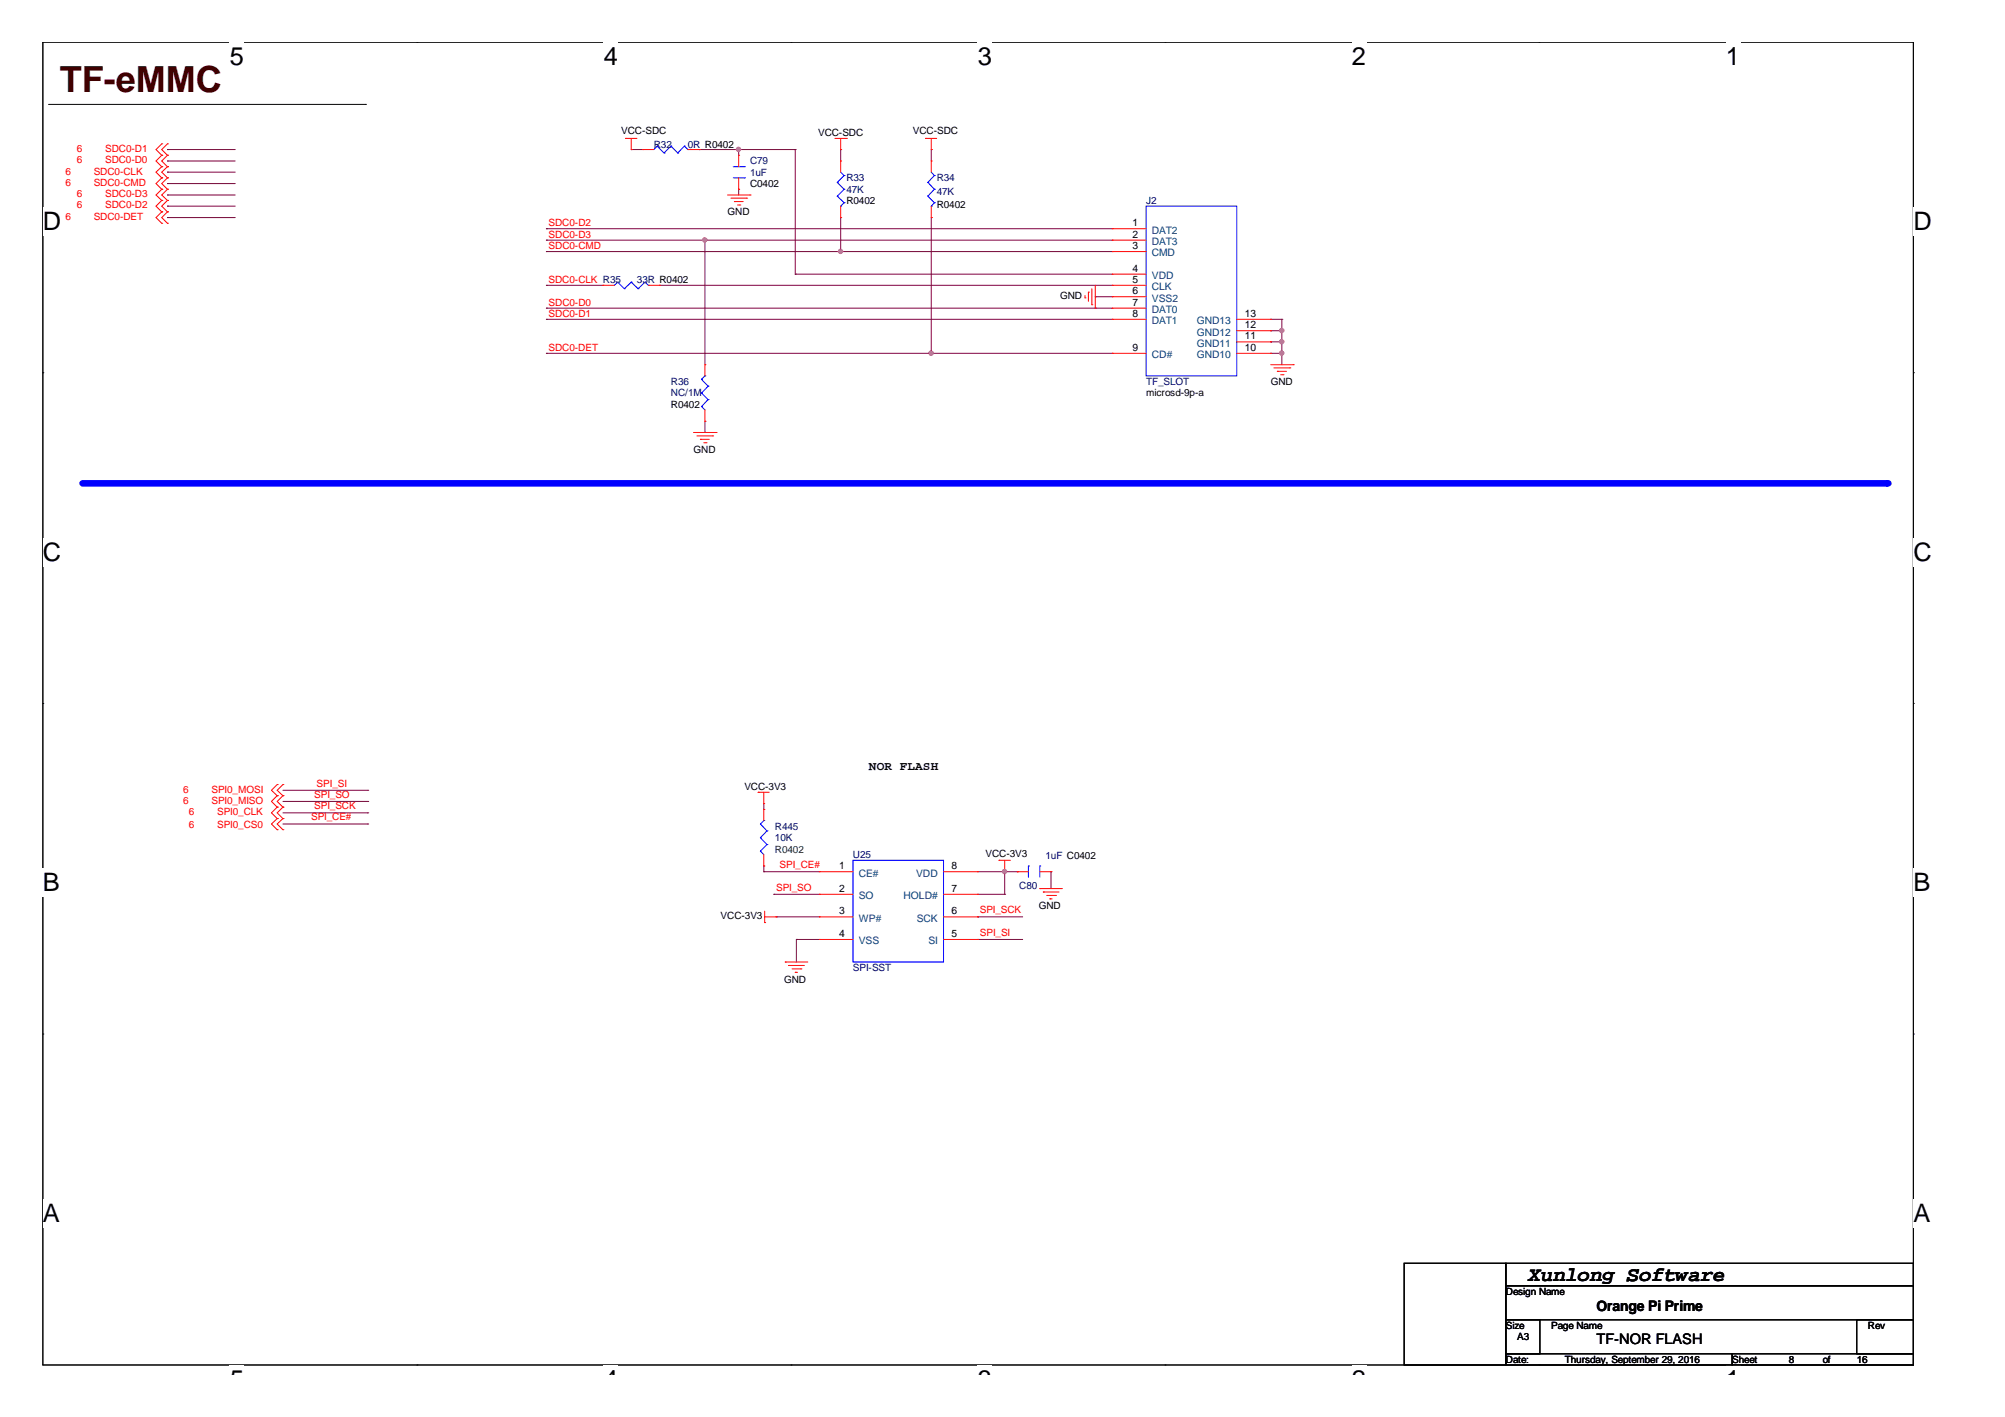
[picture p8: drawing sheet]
<svg xmlns="http://www.w3.org/2000/svg" width="297mm" height="210mm" viewBox="0 0 297 210" stroke-linecap="round" stroke-linejoin="round" font-family="sans-serif">
<path d="M6.3 6.2h277.2v196h-277.2z" fill="none" stroke="#000" stroke-width=".15"/>
<g fill="#fff">
<path d="M34 6.2h2.2v4.3h-2.2z"/>
<path d="M34 202.2h2.2v1.4h-2.2z"/>
</g>
<path d="M61.8 6.2h.1M61.8 202.2h.1" fill="none" stroke="#000" stroke-width=".15"/>
<g fill="#fff">
<path d="M89.5 6.2h2.1v4.3h-2.1z"/>
<path d="M89.5 202.2h2.1v1.4h-2.1z"/>
</g>
<path d="M117.2 6.2h.1M117.2 202.2h.1" fill="none" stroke="#000" stroke-width=".15"/>
<g fill="#fff">
<path d="M144.9 6.2h2.1v4.3h-2.1z"/>
<path d="M144.9 202.2h2.1v1.4h-2.1z"/>
</g>
<path d="M172.6 6.2h.1M172.6 202.2h.1" fill="none" stroke="#000" stroke-width=".15"/>
<g fill="#fff">
<path d="M200.3 6.2h2.1v4.3h-2.1z"/>
<path d="M200.3 202.2h2.1v1.4h-2.1z"/>
</g>
<path d="M228 6.2h.1M228 202.2h.1" fill="none" stroke="#000" stroke-width=".15"/>
<g fill="#fff">
<path d="M255.7 6.2h2.1v4.3h-2.1z"/>
<path d="M255.7 202.2h2.1v1.4h-2.1z"/>
<path d="M6.3 30.7h2.8v4.2h-2.8z"/>
<path d="M283.5 30.7h2.7v4.2h-2.7z"/>
<path d="M6.3 79.7h2.8v4.2h-2.8z"/>
<path d="M283.5 79.7h2.7v4.2h-2.7z"/>
</g>
<path d="M6.3 55.2h.1M283.5 55.2h.1" fill="none" stroke="#000" stroke-width=".15"/>
<g fill="#fff">
<path d="M6.3 128.7h2.6v4.2h-2.6z"/>
<path d="M283.5 128.7h2.5v4.2h-2.5z"/>
</g>
<path d="M6.3 104.2h.1M283.5 104.2h.1" fill="none" stroke="#000" stroke-width=".15"/>
<g fill="#fff">
<path d="M6.3 177.6h2.6v4.3h-2.6z"/>
<path d="M283.5 177.6h2.5v4.3h-2.5z"/>
</g>
<path d="M7.2 15.5h46.9M54.1 15.5h.1M6.3 153.2h.1M283.5 153.2h.1" fill="none" stroke="#000" stroke-width=".15"/>
<path d="M12.2 71.6h267.4" fill="none" stroke="#00f" stroke-width=".97"/>
<circle cx="279.6" cy="71.6" r=".49" fill="#00f"/>
<g fill="none" stroke="#800040" stroke-width=".15">
<path d="M24.8 22.2h.1M24.8 23.8h.1M24.8 25.5h.1M24.8 27.2h.1M24.8 28.9h.1M24.8 30.5h.1M24.8 32.2h.1M24.8 22.2h10M24.8 23.8h10M24.8 25.5h10M24.8 27.2h10M24.8 28.9h10"/>
<path d="M24.8 30.5h10M24.8 32.2h10M80.9 33.9h.1M80.9 35.6h.1M80.9 37.3h.1M80.9 33.9h83.9M80.9 35.6h83.9M80.9 37.3h83.9M93.5 22.2h.1M93.5 22.2h1.7M103.6 22.2h.1M103.6 22.2h14.2"/>
<path d="M104.4 35.6h.1M104.4 35.6v18.4M109.4 28h.1M109.4 22.2h.1M109.4 22.2v.8M109.4 28v.9M117.8 22.2h.1M117.8 22.2v18.4M124.5 37.3h.1M124.5 32.2h.1M124.5 22.2h.1M124.5 22.2v1.6"/>
<path d="M124.5 32.2v5.1M138 32.2h.1M138 22.2h.1M138 22.2v1.6M138 32.2v20.1M80.9 45.6h.1M80.9 47.3h.1M80.9 42.3h.1M80.9 52.3h.1M80.9 52.3h83.9M80.9 45.6h83.9M80.9 47.3h83.9"/>
<path d="M80.9 42.3h8.4M97.7 42.3h.1M97.7 42.3h67.1M117.8 40.6h.1M117.8 40.6h47M138 52.3h.1M162.3 44h.1M162.3 44h2.5M188.3 52.3h.1M188.3 47.3h.1M188.3 49h.1M188.3 50.6h.1"/>
<path d="M188.3 52.3h1.6M188.3 47.3h1.6M188.3 49h1.6M188.3 50.6h1.6M189.9 52.3h.1M189.9 50.6h.1M189.9 47.3h.1M189.9 49h.1M189.9 47.3v6.7M104.4 62.4h.1M104.4 62.4v1.7M41.9 118.7h12.6"/>
<path d="M41.9 117.1h12.6M54.5 118.7h.1M54.5 117.1h.1M113.2 119.9h.1M113.2 119.1v.8M41.9 120.4h12.6M41.9 122.1h12.6M54.5 120.4h.1M54.5 122.1h.1M113.2 129.1h.1M113.2 128.3h.1M113.2 129.1h8.2"/>
<path d="M113.2 128.3v.8M114.6 132.5h.1M114.6 132.5h6.8M115 135.8h.1M115 135.8h6.4M118 139.2h.1M118 139.2h3.4M118 139.2v3.3M144.8 139.2h.1M144.8 135.8h.1M144.8 129.1h5.9M144.8 139.2h6.7"/>
<path d="M144.8 135.8h6.7M144.8 132.5h4M148.8 129.1h.1M148.8 132.5h.1M148.8 129.1v3.4M150.7 129.1h.1M155.7 129.1h.1M155.7 129.1v2.5"/>
</g>
<g fill="#f0f" stroke="#f0f" stroke-width=".15">
<circle cx="137.9" cy="52.3" r=".32"/>
<circle cx="124.5" cy="37.2" r=".32"/>
<circle cx="104.4" cy="35.5" r=".32"/>
<circle cx="109.4" cy="22.1" r=".32"/>
<circle cx="189.9" cy="52.3" r=".32"/>
<circle cx="189.9" cy="50.6" r=".32"/>
<circle cx="189.9" cy="49" r=".32"/>
<circle cx="148.8" cy="129.1" r=".32"/>
</g>
<g fill="none" stroke="#f00" stroke-width=".15">
<path d="M24 29.7h.1M24 28h.1M24 26.3h.1M24 24.7h.1M24 23h.1M24 21.3h.1M24 31.4h.1M24 33.1h.1M24 28l-.9 .9 .9 .8M24 26.3l-.9 .9 .9 .8M24 24.7l-.9 .8 .9 .8M24 23l-.9 .8 .9 .9"/>
<path d="M24 21.3l-.9 .9 .9 .8M24 29.7l-.9 .8 .9 .9M24 31.4l-.9 .8 .9 .9M24.8 29.7h.1M24.8 28h.1M24.8 26.3h.1M24.8 24.7h.1M24.8 23h.1M24.8 21.3h.1M24.8 31.4h.1M24.8 33.1h.1M24.8 28l-.8 .9 .8 .8"/>
<path d="M24.8 26.3l-.8 .9 .8 .8M24.8 24.7l-.8 .8 .8 .8M24.8 23l-.8 .8 .8 .9M24.8 21.3l-.8 .9 .8 .8M24.8 29.7l-.8 .8 .8 .9M24.8 31.4l-.8 .8 .8 .9M92.7 20.5h.1M92.7 20.5h1.7M93.5 22.2h.1M93.5 20.5v1.7M95.2 22.2h.1M95.2 22.2h1.7"/>
<path d="M101.9 22.2h1.7M103.6 22.2h.1M107.8 28.9h3.3M108.3 29.4h2.3M108.8 29.9h.1M108.8 29.9h1.3M109.3 30.4h.3M109.4 28h.1M109.4 23h.1M109.4 23v1.7M109.4 26.3v1.7M109.6 30.4h.1"/>
<path d="M110.6 29.4h.1M111.1 28.9h.1M123.7 20.5h1.7M124.5 22.2h.1M124.5 23.8h.1M124.5 32.2h.1M124.5 20.5v1.7M124.5 23.8v1.7M124.5 30.5v1.7M125.4 20.5h.1M137.1 20.5h.1M137.1 20.5h1.7"/>
<path d="M138 22.2h.1M138 23.8h.1M138 32.2h.1M138 20.5v1.7M138 23.8v1.7M138 30.5v1.7M164.8 35.6h.1M164.8 37.3h.1M164.8 33.9h.1M164.8 35.6h5M164.8 37.3h5M164.8 33.9h5"/>
<path d="M89.3 42.3h.1M89.3 42.3h1.7M96.1 42.3h1.6M97.7 42.3h.1M104.4 54h.1M104.4 54v1.7M160.7 44.1h.1M160.7 43.8v.3M161.2 43.3h.1M161.2 43.3v1.3M161.8 45.1h.1M161.8 42.8v2.3"/>
<path d="M162.3 45.6h.1M162.3 42.3v3.3M164.8 40.6h.1M164.8 42.3h.1M164.8 44h.1M164.8 45.6h.1M164.8 47.3h.1M164.8 52.3h.1M164.8 40.6h5M164.8 42.3h5M164.8 44h5M164.8 45.6h5"/>
<path d="M164.8 47.3h5M164.8 52.3h5M183.2 47.3h5.1M183.2 52.3h5.1M183.2 50.6h5.1M183.2 49h5.1M188.3 52.3h.1M188.3 50.6h.1M188.3 49h.1M188.3 47.3h.1M188.3 54h3.3M188.7 54.5h2.4"/>
<path d="M189.2 55h.1M189.2 55h1.4M189.7 55.5h.4M190.1 55.5h.1M191.1 54.5h.1M191.6 54h.1M102.7 64.1h3.4M103.3 64.6h2.3M103.8 65.1h.1M103.8 65.1h1.3M104.3 65.6h.3M104.4 62.4h.1"/>
<path d="M104.4 60.7v1.7M104.6 65.6h.1M105.6 64.6h.1M106.1 64.1h.1M41.1 116.2h.1M41.1 117.9h.1M41.1 119.6h.1M41.1 116.2l-.9 .9 .9 .8M41.1 117.9l-.9 .8 .9 .9M41.1 119.6l-.9 .8 .9 .9M41.9 116.2h.1M41.9 117.9h.1"/>
<path d="M41.9 119.6h.1M41.9 116.2l-.8 .9 .8 .8M41.9 117.9l-.8 .8 .8 .9M41.9 119.6l-.8 .8 .8 .9M112.3 117.4h.1M112.3 117.4h1.7M113.2 119.1h.1M113.2 119.9h.1M113.2 117.4v1.7M113.2 119.9v1.7M41.1 121.3h.1M41.1 122.9h.1"/>
<path d="M41.1 121.3l-.9 .8 .9 .8M41.9 121.3h.1M41.9 122.9h.1M41.9 121.3l-.8 .8 .8 .8M113.2 128.3h.1M113.2 126.6v1.7M113.3 136.7h.1M113.3 135.8h1.7M113.3 135v1.7M115 135.8h.1M121.4 129.1h.1M121.4 132.5h.1"/>
<path d="M121.4 135.8h.1M121.4 139.2h.1M121.4 135.8h5M121.4 129.1h5M121.4 132.5h5M121.4 139.2h5M139.8 135.8h5M139.8 129.1h5M139.8 132.5h5M139.8 139.2h5M144.8 139.2h.1M144.8 135.8h.1"/>
<path d="M144.8 132.5h.1M144.8 129.1h.1M148 127.4h.1M148 127.4h1.7M148.8 129.1h.1M148.8 127.4v1.7M150.7 129.1h.1M150.7 129.1h1.7M154.1 131.6h.1M154.1 131.6h3.3M154.1 129.1h1.6M154.6 132.1h.1"/>
<path d="M154.6 132.1h2.3M155.1 132.6h1.3M155.5 133.2h.1M155.5 133.2h.4M155.7 129.1h.1M156.4 132.6h.1M116.3 142.5h.1M116.3 142.5h3.4M116.8 143h.1M116.8 143h2.4M117.3 143.5h1.4M117.8 144h.1"/>
<path d="M117.8 144h.4M118.7 143.5h.1"/>
</g>
<path d="M208 187.1h15.1v15.1h-15.1zM223.1 187.1h60.4v3.4h-60.4zM223.1 190.5h60.4v5h-60.4zM223.1 195.5h5v5h-5zM275.1 195.5h8.4v5h-8.4zM223.1 200.5h33.5v1.7h-33.5zM256.6 200.5h26.9v1.7h-26.9z" fill="none" stroke="#000" stroke-width=".15"/>
<g fill="none" stroke="#00f" stroke-width=".15">
<path d="M97.4 21.6h.1M97.4 21.6l-.5 .6M97.4 21.6l1 1.1M98.4 22.7h.1M99.4 21.6h.1M99.4 21.6l-1 1.1M99.4 21.6l1 1.1M100.4 22.7h.1M101.4 21.6h.1M101.4 21.6l-1 1.1M101.4 21.6l.5 .6M101.9 22.2h.1"/>
<path d="M108.6 26.3h1.7M108.6 24.7h1.7M110.3 26.3h.1M110.3 24.7h.1M124 27h.1M124 29.1h.1M124 27l1.1 1M124 29.1l1.1 .9M124.5 30.5h.1M124.5 25.5l.6 .5M125.1 26h.1M125.1 28h.1"/>
<path d="M125.1 30h.1M125.1 26l-1.1 1M125.1 28l-1.1 1.1M125.1 30l-.6 .5M137.5 27h.1M137.5 29.1h.1M137.5 27l.9 1M137.5 29.1l.9 .9M138 30.5h.1M138 25.5l.4 .5M138.4 26h.1M138.4 28h.1"/>
<path d="M138.4 30h.1M138.4 26l-.9 1M138.4 28l-.9 1.1M138.4 30l-.4 .5M169.8 30.5h13.4v25.2h-13.4zM91.5 41.8h.1M91.5 41.8l-.5 .5M91.5 41.8l1 1M92.5 42.8h.1M93.5 41.8h.1M93.5 41.8l-1 1M93.5 41.8l1 1"/>
<path d="M94.5 42.8h.1M95.5 41.8h.1M95.5 41.8l-1 1M95.5 41.8l.6 .5M96.1 42.3h.1M103.9 58.2h.1M103.9 56.2h.1M103.9 58.2l1 1M103.9 56.2l1 1M104.4 55.7h.1M104.4 55.7l-.5 .5M104.9 59.2h.1"/>
<path d="M104.9 57.2h.1M104.9 59.2l-1 1M104.9 57.2l-1 1M103.9 60.2h.1M103.9 60.2l.5 .5M112.6 126.1h.1M112.6 124.1h.1M112.6 122.1h.1M112.6 126.1l.6 .5M112.6 124.1l1 1M112.6 122.1l1 1M113.2 121.6h.1"/>
<path d="M113.2 121.6l-.6 .5M113.6 125.1h.1M113.6 123.1h.1M113.6 125.1l-1 1M113.6 123.1l-1 1M126.4 127.4h13.4v15.1h-13.4zM152.4 128.3h.1M152.4 128.3v1.6M154.1 128.3h.1M154.1 128.3v1.6"/>
</g>
<text font-size="5.3" fill="#400000" x="8.8" y="13.6">TF-eMMC</text>
<g font-size="3.8">
<text x="34" y="9.6">5</text>
<text x="89.5" y="9.6">4</text>
<text x="144.9" y="9.6">3</text>
<text x="200.3" y="9.6">2</text>
<text x="255.7" y="9.6">1</text>
<text x="6.3" y="34.1">D</text>
<text x="283.5" y="34.1">D</text>
<text x="6.3" y="83.1">C</text>
<text x="283.5" y="83.1">C</text>
<text x="6.3" y="132.1">B</text>
<text x="283.5" y="132.1">B</text>
<text x="6.3" y="181">A</text>
<text x="283.5" y="181">A</text>
<text x="34" y="205.6">5</text>
<text x="89.5" y="205.6">4</text>
<text x="144.9" y="205.6">3</text>
<text x="200.3" y="205.6">2</text>
<text x="255.7" y="205.6">1</text>
</g>
<text font-size="3" x="226.4" y="189.7">Xunlong Software</text>
<g font-size="2.2">
<text x="236.5" y="194.2">Orange Pi Prime</text>
<text x="236.5" y="199.2">TF-NOR FLASH</text>
</g>
<text font-size="1.8" x="128.7" y="114.1">NOR FLASH</text>
<g font-size="1.5" fill="#f00">
<text x="11.4" y="22.5">6</text>
<text x="15.6" y="22.5">SDC0-D1</text>
<text x="9.7" y="27.5">6</text>
<text x="9.7" y="25.9">6</text>
<text x="11.4" y="29.2">6</text>
<text x="11.4" y="24.2">6</text>
<text x="13.9" y="27.5">SDC0-CMD</text>
<text x="13.9" y="25.9">SDC0-CLK</text>
<text x="15.6" y="29.2">SDC0-D3</text>
<text x="15.6" y="24.2">SDC0-D0</text>
<text x="9.7" y="32.6">6</text>
<text x="11.4" y="30.9">6</text>
<text x="13.9" y="32.6">SDC0-DET</text>
<text x="15.6" y="30.9">SDC0-D2</text>
<text x="81.3" y="33.5">SDC0-D2</text>
<text x="81.3" y="35.2">SDC0-D3</text>
<text x="81.3" y="36.9">SDC0-CMD</text>
<text x="81.3" y="41.9">SDC0-CLK R35</text>
<text x="81.3" y="45.3">SDC0-D0</text>
<text x="81.3" y="47">SDC0-D1</text>
<text x="81.3" y="52">SDC0-DET</text>
<text x="27.1" y="117.4">6</text>
<text x="27.1" y="119.1">6</text>
<text x="31.3" y="117.4">SPI0_MOSI</text>
<text x="31.3" y="119.1">SPI0_MISO</text>
<text x="46.6" y="118.2">SPI_SO</text>
<text x="46.6" y="119.9">SPI_SCK</text>
<text x="46.9" y="116.5">SPI_SI</text>
<text x="28" y="120.7">6</text>
<text x="28" y="122.6">6</text>
<text x="32.2" y="120.7">SPI0_CLK</text>
<text x="32.2" y="122.6">SPI0_CS0</text>
<text x="46.1" y="121.5">SPI_CE#</text>
<text x="115" y="131.9">SPI_SO</text>
<text x="115.5" y="128.6">SPI_CE#</text>
<text x="145.2" y="135.3">SPI_SCK</text>
<text x="145.2" y="138.6">SPI_SI</text>
</g>
<g font-size="1.5">
<text x="92" y="19.8">VCC-SDC</text>
<text x="121.2" y="20.2">VCC-SDC</text>
<text x="135.3" y="19.8">VCC-SDC</text>
<text x="111.1" y="27.7">C0402</text>
<text x="107.8" y="31.9">GND</text>
<text x="125.4" y="30.2">R0402</text>
<text x="138.8" y="30.9">R0402</text>
<text x="167.8" y="35.2">2</text>
<text x="167.8" y="33.5">1</text>
<text x="167.8" y="36.9">3</text>
<text x="167.8" y="40.2">4</text>
<text x="167.8" y="41.9">5</text>
<text x="157.1" y="44.3">GND</text>
<text x="167.8" y="43.6">6</text>
<text x="167.8" y="45.3">7</text>
<text x="167.8" y="46.9">8</text>
<text x="184.4" y="46.9">13</text>
<text x="167.8" y="52">9</text>
<text x="184.4" y="52">10</text>
<text x="184.4" y="50.3">11</text>
<text x="184.4" y="48.6">12</text>
<text x="169.8" y="58.7">microsd-9p-a</text>
<text x="188.3" y="57">GND</text>
<text x="99.4" y="60.4">R0402</text>
<text x="102.7" y="67.1">GND</text>
<text x="110.3" y="117.1">VCC-3V3</text>
<text x="124.3" y="128.7">1</text>
<text x="141" y="128.7">8</text>
<text x="146" y="127">VCC-3V3</text>
<text x="106.8" y="136.2">VCC-3V3</text>
<text x="124.3" y="132.1">2</text>
<text x="124.3" y="135.4">3</text>
<text x="141" y="135.4">6</text>
<text x="141" y="132.1">7</text>
<text x="153.9" y="134.7">GND</text>
<text x="124.3" y="138.8">4</text>
<text x="141" y="138.8">5</text>
<text x="116.2" y="145.6">GND</text>
<text x="223.1" y="191.8">Design Name</text>
<text x="223.1" y="196.9">Size</text>
<text x="229.8" y="196.9">Page Name</text>
<text x="276.7" y="196.9">Rev</text>
<text x="223.1" y="201.9">Date:</text>
<text x="224.8" y="198.5">A3</text>
<text x="231.8" y="201.9">Thursday, September 29, 2016</text>
<text x="256.6" y="201.9">Sheet</text>
<text x="265" y="201.9">8</text>
<text x="270" y="201.9">of</text>
<text x="275.1" y="201.9">16</text>
</g>
<g font-size="1.5" fill="#000080">
<text x="96.9" y="21.9">R32</text>
<text x="101.9" y="21.9">0R R0402</text>
<text x="111.1" y="24.4">C79</text>
<text x="111.1" y="26">1uF</text>
<text x="125.4" y="26.9">R33</text>
<text x="125.4" y="28.5">47K</text>
<text x="138.8" y="26.9">R34</text>
<text x="138.8" y="28.9">47K</text>
<text x="169.8" y="30.2">J2</text>
<text x="94.4" y="42">33R R0402</text>
<text x="99.4" y="57">R36</text>
<text x="99.4" y="58.7">NC/1M</text>
<text x="169.8" y="57">TF_SLOT</text>
<text x="114.8" y="122.9">R445</text>
<text x="114.8" y="124.6">10K</text>
<text x="126.4" y="127.1">U25</text>
<text x="151" y="131.6">C80</text>
<text x="154.9" y="127.3">1uF C0402</text>
<text x="126.4" y="143.9">SPI-SST</text>
</g>
<g font-size="1.5" fill="#004080">
<text x="170.6" y="34.6">DAT2</text>
<text x="170.6" y="36.3">DAT3</text>
<text x="170.6" y="38">CMD</text>
<text x="170.6" y="41.3">VDD</text>
<text x="170.6" y="43">CLK</text>
<text x="170.6" y="44.7">VSS2</text>
<text x="170.6" y="46.4">DAT0</text>
<text x="170.6" y="48">DAT1</text>
<text x="170.6" y="53.1">CD#</text>
<text x="177.3" y="53.1">GND10</text>
<text x="177.3" y="51.4">GND11</text>
<text x="177.3" y="49.7">GND12</text>
<text x="177.3" y="48">GND13</text>
<text x="127.2" y="129.9">CE#</text>
<text x="135.7" y="129.9">VDD</text>
<text x="127.2" y="133.2">SO</text>
<text x="127.2" y="136.5">WP#</text>
<text x="133.9" y="133.2">HOLD#</text>
<text x="135.8" y="136.5">SCK</text>
<text x="127.2" y="139.9">VSS</text>
<text x="137.5" y="139.9">SI</text>
</g>
<text font-size="1.5" fill="#008000" x="114.8" y="126.3">R0402</text>
</svg>
